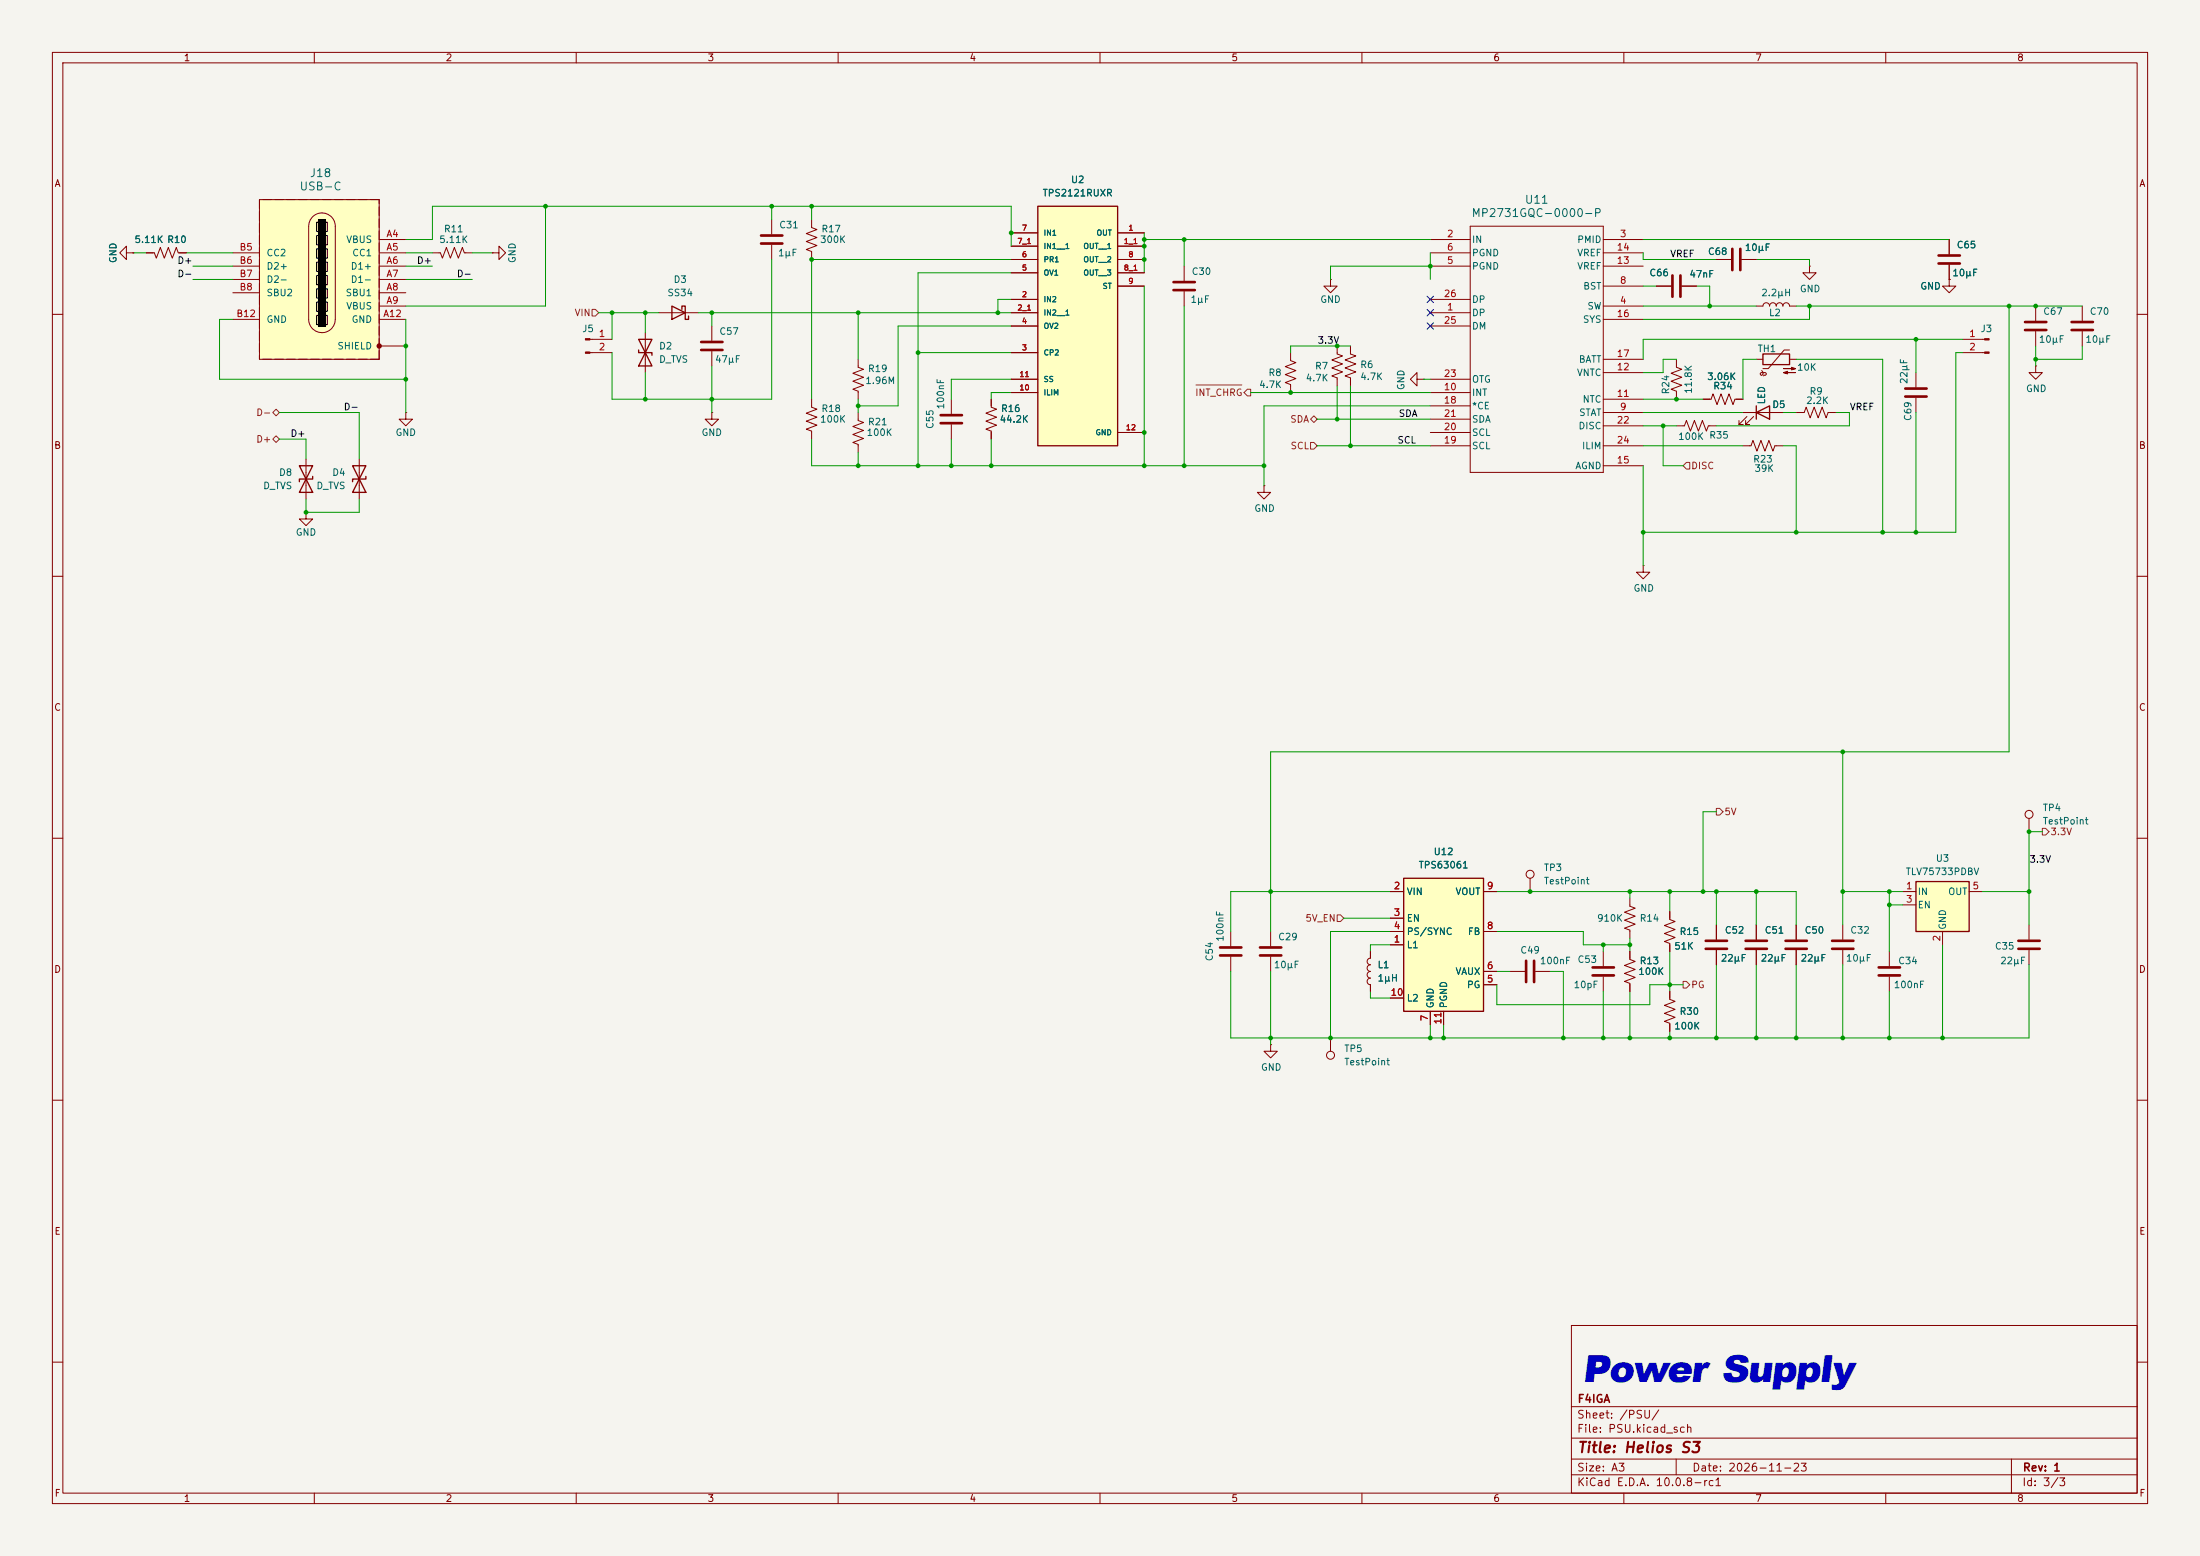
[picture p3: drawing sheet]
<svg xmlns="http://www.w3.org/2000/svg" width="420mm" height="297mm" viewBox="0 0 420 297" stroke-linecap="round" stroke-linejoin="round" font-family="sans-serif">
<path d="M0 0h420v297h-420z" fill="#f5f4ef" stroke="#f5f4ef" stroke-width=".19"/>
<g fill="none" stroke="#840000" stroke-width=".19">
<path d="M10 10h400v277h-400zM12 12h396v273h-396zM60 10v2M110 10v2M160 10v2M210 10v2M260 10v2M310 10v2M360 10v2M226.1 50.8v2.8M226.1 55.6v2.8M10 60h2"/>
<path d="M246.4 67.3v1.5l1 .4-2 .8 2 .7-2 .8 2 .8-2 .7 1 .4v1.5M408 60h2M241.3 92.7v1.3h1.3l-1.3 1.3-1.3-1.3h1.3M241.3 92.7h.1M10 110h2M408 110h2M10 160h2M387.3 156.2v2.6M408 160h2M342.9 176.5v2.8M261.6 184.2a.64 .64 0 0 0-.6 .6 .64 .64 0 0 0 .6 .6 .64 .64 0 0 0-.6 .7 .64 .64 0 0 0 .6 .6 .63 .63 0 0 0-.6 .6 .63 .63 0 0 0 .6 .7v1.2M261.6 181.6v1.3a.63 .63 0 0 0-.6 .6 .63 .63 0 0 0 .6 .7"/>
<path d="M342.9 181.4v2.8M10 210h2M408 210h2M300 253h108v32h-108zM10 260h2M300 278.5h108M300 274.5h108M300 268.5h108M320 278.5v3M384 278.5v6.5M408 260h2M60 285v2"/>
<path d="M110 285v2M160 285v2M210 285v2M260 285v2M300 281.5h108M310 285v2M360 285v2"/>
<circle cx="387.4" cy="155.4" r=".76"/>
</g>
<path d="M224 55.4h4.1M224 53.8h4.1M340.9 179.6h4M340.9 181.1h4" fill="none" stroke="#840000" stroke-width=".51"/>
<path d="M268 167.6h15.2v25.4h-15.2z" fill="#ffffc2"/>
<path d="M268 167.6h15.2v25.4h-15.2z" fill="none" stroke="#840000" stroke-width=".25"/>
<g fill="none" stroke="#840000" stroke-width=".19">
<path d="M388.6 58.4v2.8M397.5 58.4v2.8M388.6 69.9v1.2h1.3l-1.3 1.3-1.3-1.3h1.3M388.6 69.9h.1M388.6 63.2v2.8M397.5 63.2v2.8M265.4 170.2h2.6M265.4 175.3h2.6M265.4 177.8h2.6M283.2 170.2h2.5M283.2 177.8h2.5M387.3 176.5v2.8"/>
<path d="M265.4 180.3h2.6M265.4 190.5h2.6M273 193v2.6M275.6 193v2.6M283.2 188h2.5M283.2 185.4h2.5M360.7 181.6v2.8M360.7 186.4v2.8M387.3 181.4v2.8"/>
</g>
<path d="M386.6 63h4.1M386.6 61.5h4.1M395.5 63h4M395.5 61.5h4M385.3 179.6h4.1M358.6 186.2h4.1M358.6 184.7h4.1M385.3 181.1h4.1" fill="none" stroke="#840000" stroke-width=".51"/>
<g fill="#ffd900">
<path d="M62 42.4h.5v1.8h-.5z"/>
<path d="M62 45h.5v1.7h-.5z"/>
<path d="M62 47.5h.5v1.8h-.5z"/>
<path d="M62 50h.5v1.8h-.5z"/>
<path d="M62 52.6h.5v1.8h-.5z"/>
<path d="M62 55.1h.5v1.8h-.5z"/>
<path d="M62 57.7h.5v1.7h-.5z"/>
<path d="M62 60.2h.5v1.8h-.5z"/>
<path d="M60.5 42.4h.5v1.8h-.5z"/>
<path d="M60.5 45h.5v1.7h-.5z"/>
<path d="M60.5 47.5h.5v1.8h-.5z"/>
<path d="M60.5 50h.5v1.8h-.5z"/>
<path d="M60.5 52.6h.5v1.8h-.5z"/>
<path d="M60.5 55.1h.5v1.8h-.5z"/>
<path d="M60.5 57.7h.5v1.7h-.5z"/>
<path d="M60.5 60.2h.5v1.8h-.5z"/>
</g>
<path d="M49.5 38.1h22.9v30.5h-22.9z" fill="#ffffc2"/>
<path d="M72.4 38.1h-22.9" fill="none" stroke="#840000" stroke-width=".19" stroke-dasharray="1.7 .6"/>
<circle cx="72.4" cy="66" r=".51" fill="#840000"/>
<path d="M49.5 38.1v30.5M72.4 68.6v-30.5M72.4 68.6h-22.9" fill="none" stroke="#840000" stroke-width=".19" stroke-dasharray="1.7 .6"/>
<g fill="none" stroke="#840000" stroke-width=".19">
<path d="M44.4 48.3h5.1M44.4 50.8h5.1M44.4 53.3h5.1M44.4 55.9h5.1M59.6 41.5a2.54 2.54 0 0 1 2.8-.7 2.54 2.54 0 0 1 1.6 2.4v17.8a2.54 2.54 0 0 1-2.5 2.5 2.54 2.54 0 0 1-2.6-2.5v-17.8l.3-1.2zM72.4 45.7h5.1M72.4 48.3h5.1M72.4 50.8h5.1M72.4 53.3h5.1M72.4 55.9h5.1M72.4 58.4h5.1M316.2 54.6h2.8"/>
<path d="M321.1 54.6h2.7M44.4 61h5.1M72.4 61h5.1M72.4 66h5.1M320 68.6v1.5l1.1 .4-2.1 .7 2.1 .8-2.1 .8 2.1 .7-2.1 .8 1 .4v1.5M365.8 71.1v2.8M365.8 75.9v2.8M58.4 87.6v7.7M332.7 85.1h1.6l.3-1 .8 2 .8-2 .7 2 .8-2 .8 2 .3-1h1.6M292.1 167.6v2.6M311.1 171.5v1.5l1.1 .4-2.1 .7 2.1 .8-2.1 .7 2.1 .8-2.1 .8 1 .3v1.6"/>
<circle cx="292.1" cy="166.9" r=".76"/>
</g>
<g fill="none" stroke="#000" stroke-width=".19">
<path d="M60.5 42.4h.5v1.8h-.5zM60.5 45h.5v1.7h-.5zM60.5 47.5h.5v1.8h-.5zM60.5 50h.5v1.8h-.5zM60.5 52.6h.5v1.8h-.5zM60.5 55.1h.5v1.8h-.5zM60.5 57.7h.5v1.7h-.5zM62 42.4h.5v1.8h-.5zM62 45h.5v1.7h-.5zM62 47.5h.5v1.8h-.5zM62 50h.5v1.8h-.5zM62 52.6h.5v1.8h-.5z"/>
<path d="M62 55.1h.5v1.8h-.5zM62 57.7h.5v1.7h-.5zM60.5 60.2h.5v1.8h-.5zM62 60.2h.5v1.8h-.5z"/>
</g>
<path d="M60.7 41.9h1.5v20.6h-1.5z" fill="#000"/>
<path d="M49.5 38.1h22.9v30.5h-22.9z" fill="none" stroke="#800000" stroke-width=".19"/>
<path d="M57.1 88.9l2.6 5.1h-2.6l2.6-5.1zM59.7 90.9v.5h-2.6v.5" fill="none" stroke="#840000" stroke-width=".25"/>
<path d="M319.3 52.6v4M320.8 52.6v4M363.7 74.2h4.1M363.7 75.7h4.1" fill="none" stroke="#840000" stroke-width=".51"/>
<path d="M365.8 168.3h10.1v9.5h-10.1z" fill="#ffffc2"/>
<path d="M121.9 64.8h2.6l-2.6 5.1h2.6zM121.9 66.8v.5h2.6v.5M335.3 78.7l2.5-1.2v2.5zM335.3 77.5v2.5M336.5 67.6h5.1v2h-5.1zM67.3 88.9l2.5 5.1h-2.5l2.5-5.1zM69.8 90.9v.5h-2.5v.5M365.8 168.3h10.1v9.5h-10.1z" fill="none" stroke="#840000" stroke-width=".25"/>
<g fill="none" stroke="#840000" stroke-width=".19">
<path d="M24.1 48.3v1.2l-1.2-1.2 1.2-1.3v1.3h1.3M25.4 48.3h.1M27.9 48.3h1.6l.3 1 .8-2.1 .8 2.1 .7-2.1 .8 2.1 .8-2.1 .3 1.1h1.6M82.5 48.3h1.6l.4 1 .7-2.1 .8 2.1 .7-2.1 .8 2.1 .8-2.1 .3 1.1h1.6M94 48.3h1.2v1.2l1.3-1.2-1.3-1.3v1.3M94 48.3h.1M147.3 41.9v2.8M147.3 46.7v2.8M154.9 41.9v1.5l1.1 .4-2.1 .8 2.1 .7-2.1 .8 2.1 .8-2.1 .7 1 .4v1.5M254 53.3v1.3h1.3l-1.3 1.3-1.3-1.3h1.3M254 53.3h.1M327.7 49.5h2.8"/>
<path d="M332.5 49.5h2.8M335.3 58.4h1.2a.64 .64 0 0 1 .7-.6 .64 .64 0 0 1 .6 .6 .64 .64 0 0 1 .7-.6 .64 .64 0 0 1 .6 .6 .64 .64 0 0 1 .6-.6 .64 .64 0 0 1 .7 .6 .64 .64 0 0 1 .6-.6 .64 .64 0 0 1 .6 .6h1.3M345.4 50.8v1.3h1.3l-1.3 1.2-1.2-1.2h1.2M345.4 50.8h.1M372.1 53.3v1.3h1.3l-1.3 1.3-1.3-1.3h1.3M372.1 53.3h.1M372.1 45.7v2.8M372.1 50.5v2.8M112.6 64.8h4.2M112.6 67.3h4.2M123.2 63.5v7.6M135.9 78.7v1.3h1.3l-1.3 1.3-1.3-1.3h1.3"/>
<path d="M135.9 78.7h.1M135.9 62.2v2.8M135.9 67.1v2.8M154.9 76.2v1.5l1.1 .4-2.1 .8 2.1 .7-2.1 .8 2.1 .8-2.1 .7 1 .4v1.5M163.8 68.6v1.5l1 .4-2 .7 2 .8-2 .8 2 .7-2 .8 1 .4v1.5M163.8 78.7v1.6l1 .3-2 .8 2 .8-2 .7 2 .8-2 .8 1 .3v1.6M181.6 76.2v2.8M255.3 66v1.6l1 .3-2 .8 2 .8-2 .7 2 .8-2 .8 1 .3v1.6M257.8 66v1.6l1 .3-2 .8 2 .8-2 .7 2 .8-2 .8 1 .3v1.6M270.5 72.4v-1.3l-1.3 1.3 1.3 1.3v-1.3h1.3M271.8 72.4h.1M325.1 76.2h1.5l.4-1 .8 2 .7-2 .8 2 .8-2 .7 2 .4-1h1.5"/>
<path d="M332.7 78.7h7.7M333.5 79.5l-1.5 1.5h.7h-.7v-.7M334.8 79.5l-1.6 1.5h.8h-.8v-.7M335.3 68.6h1.2M336.3 70.7l.2 .3 .1 .4M336.5 71.4l-.2 .2-.3-.2 .3-.3h.7l.2 .2-.1 .2-.4 .3M341.6 66.8h-1l-3 3.6h-1.1M341.6 68.6h1.3M342.9 78.7h1.5l.4-1 .8 2.1 .7-2.1 .8 2.1 .8-2.1 .7 2.1 .4-1.1h1.5M374.6 64.8h4.3M374.6 67.3h4.3M58.4 97.8v1.3h-1.3l1.3 1.2 1.3-1.2h-1.3"/>
<path d="M58.4 97.8h.1M68.6 87.6v7.7M181.6 81v2.8M320 81.3h1.6l.3-1 .8 2 .8-2 .7 2 .8-2 .8 2 .3-1h1.6M313.7 108v1.2h1.3l-1.3 1.3-1.3-1.3h1.3M313.7 108h.1M234.9 177.8v2.8M242.6 177.8v2.8M318.8 174v1.5l1 .4-2 .8 2 .7-2 .8 2 .7-2 .8 1 .4v1.5M327.7 176.5v2.8M335.3 176.5v2.8M351.8 176.5v2.8"/>
<path d="M363.2 170.2h2.6M363.2 172.7h2.6M370.8 177.8v2.5M375.9 170.2h2.6M234.9 182.6v2.8M242.6 199.4v1.3h1.2l-1.2 1.2-1.3-1.2h1.3M242.6 199.4h.1M242.6 182.6v2.8M254 198.1v2.6M288.3 185.4h2.8M293.1 185.4h2.8M306.1 181.6v2.8"/>
<path d="M306.1 186.4v2.8M311.1 181.6v1.5l1.1 .4-2.1 .8 2.1 .7-2.1 .8 2.1 .8-2.1 .7 1 .4v1.5M318.8 189.2v1.6l1 .3-2 .8 2 .8-2 .7 2 .8-2 .7 1 .4v1.6M327.7 181.4v2.8M335.3 181.4v2.8M351.8 181.4v2.8"/>
<circle cx="254" cy="201.4" r=".76"/>
</g>
<g fill="#840000" stroke="#840000" stroke-width=".19">
<path d="M378.9 64.6h.8v.3h-.8z"/>
<path d="M378.9 67.2h.8v.2h-.8z"/>
<path d="M340.5 71.1l.7-.2v.5l-.7-.3h2.3z"/>
<path d="M340.5 70.4h2.3l-.8 .2v-.5l.8 .3z"/>
<path d="M111.8 64.6h.8v.3h-.8z"/>
<path d="M111.8 67.2h.8v.2h-.8z"/>
</g>
<g fill="none" stroke="#840000" stroke-width=".51">
<path d="M145.3 46.5h4.1M145.3 45h4.1M330.7 47.5v4.1M332.2 47.5v4.1M370.1 50.3h4M370.1 48.8h4M133.9 66.8h4M133.9 65.3h4M179.6 79.2h4M179.6 80.8h4M325.6 179.6h4.1M333.2 179.6h4.1"/>
<path d="M349.8 179.6h4M232.9 182.4h4.1M232.9 180.8h4.1M240.5 182.4h4.1M240.5 180.8h4.1M291.3 183.4v4.1M292.9 183.4v4.1M304 184.7h4.1M304 186.2h4.1M325.6 181.1h4.1M333.2 181.1h4.1M349.8 181.1h4"/>
</g>
<path d="M198.1 39.4h15.3v45.7h-15.3z" fill="#ffffc2"/>
<path d="M198.1 39.4h15.3v45.7h-15.3zM128.3 58.4l2.5 1.3-2.5 1.3zM130.2 59.1v-.7h.6v2.6h.6v-.7" fill="none" stroke="#840000" stroke-width=".25"/>
<g fill="none" stroke="#840000" stroke-width=".19">
<path d="M25.4 48.3h.1M27.9 48.3h1.3M34.3 48.3h1.3M125.7 59.7h7.6M193 44.5h5.1M193 47h5.1M193 57.2h5.1M193 59.7h5.1M193 52.1h5.1M193 49.5h5.1M213.4 44.5h5M213.4 47h5"/>
<path d="M213.4 52.1h5M213.4 49.5h5M213.4 54.6h5M273 57.2h7.7M273 59.7h7.7M273 45.7h7.7M273 50.8h7.7M273 48.3h7.7M280.7 43.2h25.4v47h-25.4zM306.1 54.6h7.6M306.1 45.7h7.6M306.1 58.4h7.6"/>
<path d="M306.1 50.8h7.6M306.1 48.3h7.6M316.2 54.6h2.8M321.1 54.6h2.7M327.7 49.5h2.8M332.5 49.5h2.8M372.1 53.3h.1M372.1 45.7v2.8M372.1 50.5v2.8M77.5 78.7v1.3h-1.3l1.3 1.3 1.2-1.3h-1.2M77.5 78.7h.1M189.2 76.2v1.5l1 .4-2 .8 2 .7-2 .8 2 .8-2 .7 1 .4v1.5"/>
<path d="M193 67.3h5.1M193 62.2h5.1M193 74.9h5.1M193 72.4h5.1M273 62.2h7.7M273 74.9h7.7M273 72.4h7.7M273 77.5h7.7M306.1 78.7h7.6M306.1 76.2h7.6M306.1 71.1h7.6M306.1 61h7.6"/>
<path d="M306.1 68.6h7.6M325.1 76.2h1.3M331.5 76.2h1.2M332.7 78.7h2.6M337.8 78.7h2.6M213.4 82.6h5M273 82.6h7.7M273 85.1h7.7M273 80h7.7M306.1 88.9h7.6M306.1 85.1h7.6M306.1 81.3h7.6"/>
<path d="M265.4 170.2h2.6M265.4 175.3h2.6M265.4 177.8h2.6M283.2 170.2h2.5M283.2 177.8h2.5M318.8 174v1.3M327.7 176.5v2.8M335.3 176.5v2.8M342.9 176.5v2.8M261.6 181.6v1.3M261.6 188v1.2M265.4 180.3h2.6"/>
<path d="M265.4 190.5h2.6M273 193v2.6M275.6 193v2.6M283.2 188h2.5M283.2 185.4h2.5M311.1 181.6v1.3M311.1 188v1.2M318.8 180.3v1.3M318.8 189.2v1.3M318.8 195.6v1.3M327.7 181.4v2.8M335.3 181.4v2.8"/>
<path d="M342.9 181.4v2.8"/>
</g>
<path d="M113 59.1h.7l.6 .6-.6 .6h-.7zM52.1 78.7l.6-.6 .6 .6-.6 .7zM228.3 73.5h8.8M238.1 74.3h.7v1.3h-.7l-.6-.7zM52.7 83.2l.6 .6-.6 .7-.6-.7zM250.2 84.5h.6l.7 .6-.7 .6h-.6zM250.2 80l.6-.6 .7 .6-.7 .6zM321.3 88.9l.6-.6h.7v1.2h-.7zM327.7 154.3h.6l.6 .6-.6 .7h-.6zM389.9 158.1h.6l.7 .7-.7 .6h-.6zM255.3 174.6h.6l.6 .7-.6 .6h-.6zM321.3 187.3h.6l.7 .7-.7 .6h-.6z" fill="none" stroke="#725600" stroke-width=".19"/>
<g fill="none" stroke="#009600" stroke-width=".19">
<path d="M104.1 39.4v19h-26.6M147.3 39.4v2.5M154.9 39.4v2.5M25.4 48.3h2.5M35.6 48.3h8.8M36.8 53.3h7.6M36.8 50.8h7.6M77.5 45.7h5v-6.3h110.5v7.6M77.5 48.3h5M77.5 53.3h12.7M77.5 50.8h5M90.2 48.3h3.8"/>
<path d="M114.3 59.7h11.4M116.8 59.7v5.1M123.2 59.7v3.8M133.3 59.7h59.7M135.9 59.7v2.5M147.3 49.5v26.7h-30.5v-8.9M163.8 59.7v8.9M193 49.5h-38.1v26.7M193 52.1h-17.7v36.8M193 57.2h-2.5v2.5M218.4 45.7h54.6M218.4 44.5v7.6"/>
<path d="M218.4 54.6v34.3M226.1 45.7v5.1M226.1 58.4v30.5M273 48.3v5M273 50.8h-19v2.5M313.7 58.4h21.6M313.7 45.7h58.4M313.7 48.3v1.2h14M313.7 54.6h2.5M323.8 54.6h2.6v3.8M335.3 49.5h10.1v1.3M342.9 58.4h54.6"/>
<path d="M345.4 58.4v2.6h-31.7M383.5 58.4v85.1h-140.9v34.3M44.4 61h-2.5v11.4h35.6M53.3 78.7h15.3v8.9M77.5 61v17.7M123.2 71.1v5.1M135.9 69.9v8.8M163.8 76.2v2.5M175.3 67.3h17.7M193 72.4h-11.4v3.8M193 62.2h-21.6v15.3h-7.6M193 74.9h-3.8v1.3"/>
<path d="M238.8 74.9h34.2M255.3 73.7v6.3M257.8 73.7v11.4M257.8 66h-11.4v1.3M271.8 72.4h1.2M273 77.5h-31.7v15.2M313.7 78.7h19M313.7 76.2h11.4M320 68.6h-2.5v2.5h-3.8M335.3 68.6h-2.6v7.6M340.4 78.7h2.5M342.9 68.6h16.5v33"/>
<path d="M350.5 78.7h2.6v2.6h-25.4M365.8 64.8v6.3M365.8 78.7v22.9M374.6 64.8h-60.9v3.8M374.6 67.3h-1.2v34.3h-59.7M388.6 66v3.9M397.5 66v2.6h-8.9M53.3 83.8h5.1v3.8M58.4 95.3v2.5h10.2v-2.5M154.9 83.8v5.1h86.4M163.8 86.4v2.5M181.6 83.8v5.1"/>
<path d="M189.2 83.8v5.1M251.5 85.1h21.5M251.5 80h21.5M313.7 81.3h6.3M313.7 88.9v19.1M313.7 85.1h19M317.5 81.3v7.6h3.8M340.4 85.1h2.5v16.5M327.7 154.9h-2.6v15.3M351.8 143.5v33M389.9 158.8h-2.6v17.7M256.5 175.3h8.9"/>
<path d="M265.4 170.2h-30.5v7.6M265.4 177.8h-11.4v20.3M285.7 170.2h57.2v6.3M285.7 177.8h16.6v2.5h8.8M311.1 170.2v1.3M311.1 179.1v2.5M318.8 170.2v3.8M327.7 170.2v6.3M335.3 170.2v6.3M351.8 170.2h11.4M360.7 170.2v11.4M360.7 172.7h2.5"/>
<path d="M378.5 170.2h8.8M242.6 185.4v14M261.6 189.2v1.3h3.8M265.4 180.3h-3.8v1.3M273 195.6v2.5M275.6 195.6v2.5M285.7 188v3.8h29.3v-3.8h6.3M285.7 185.4h2.6M295.9 185.4h2.5v12.7M306.1 180.3v1.3M306.1 189.2v8.9M311.1 189.2v8.9"/>
<path d="M318.8 181.6v7.6M318.8 196.9v1.2M327.7 184.2v13.9M335.3 184.2v13.9M342.9 184.2v13.9M351.8 184.2v13.9M360.7 189.2v8.9M370.8 180.3v17.8M387.3 184.2v13.9h-152.4v-12.7"/>
</g>
<path d="M272.4 56.5l1.3 1.3M272.4 59.1l1.3 1.2M273.7 56.5l-1.3 1.3M273.7 59.1l-1.3 1.2M272.4 61.6l1.3 1.2M273.7 61.6l-1.3 1.2" fill="none" stroke="#000084" stroke-width=".19"/>
<g fill="#009600">
<circle cx="387.3" cy="158.8" r=".46"/>
<circle cx="342.9" cy="101.6" r=".46"/>
<circle cx="359.4" cy="101.6" r=".46"/>
<circle cx="351.8" cy="143.5" r=".46"/>
<circle cx="387.3" cy="170.2" r=".46"/>
<circle cx="365.8" cy="101.6" r=".46"/>
<circle cx="351.8" cy="170.2" r=".46"/>
<circle cx="335.3" cy="170.2" r=".46"/>
<circle cx="360.7" cy="170.2" r=".46"/>
<circle cx="318.8" cy="198.1" r=".46"/>
<circle cx="327.7" cy="198.1" r=".46"/>
<circle cx="311.1" cy="198.1" r=".46"/>
<circle cx="298.4" cy="198.1" r=".46"/>
<circle cx="306.1" cy="198.1" r=".46"/>
<circle cx="335.3" cy="198.1" r=".46"/>
<circle cx="342.9" cy="198.1" r=".46"/>
<circle cx="351.8" cy="198.1" r=".46"/>
<circle cx="313.7" cy="101.6" r=".46"/>
<circle cx="317.5" cy="81.3" r=".46"/>
<circle cx="257.8" cy="85.1" r=".46"/>
<circle cx="345.4" cy="58.4" r=".46"/>
<circle cx="320" cy="76.2" r=".46"/>
<circle cx="241.3" cy="88.9" r=".46"/>
<circle cx="318.8" cy="170.2" r=".46"/>
<circle cx="311.1" cy="170.2" r=".46"/>
<circle cx="292.1" cy="170.2" r=".46"/>
<circle cx="311.1" cy="180.3" r=".46"/>
<circle cx="318.8" cy="188" r=".46"/>
<circle cx="306.1" cy="180.3" r=".46"/>
<circle cx="388.6" cy="58.4" r=".46"/>
<circle cx="383.5" cy="58.4" r=".46"/>
<circle cx="388.6" cy="68.6" r=".46"/>
<circle cx="365.8" cy="64.8" r=".46"/>
<circle cx="325.1" cy="170.2" r=".46"/>
<circle cx="327.7" cy="170.2" r=".46"/>
<circle cx="360.7" cy="198.1" r=".46"/>
<circle cx="370.8" cy="198.1" r=".46"/>
<circle cx="360.7" cy="172.7" r=".46"/>
<circle cx="273" cy="198.1" r=".46"/>
<circle cx="275.6" cy="198.1" r=".46"/>
<circle cx="242.6" cy="170.2" r=".46"/>
<circle cx="254" cy="198.1" r=".46"/>
<circle cx="242.6" cy="198.1" r=".46"/>
<circle cx="181.6" cy="88.9" r=".46"/>
<circle cx="175.3" cy="88.9" r=".46"/>
<circle cx="189.2" cy="88.9" r=".46"/>
<circle cx="175.3" cy="67.3" r=".46"/>
<circle cx="163.8" cy="88.9" r=".46"/>
<circle cx="163.8" cy="77.5" r=".46"/>
<circle cx="163.8" cy="59.7" r=".46"/>
<circle cx="154.9" cy="39.4" r=".46"/>
<circle cx="147.3" cy="39.4" r=".46"/>
<circle cx="154.9" cy="49.5" r=".46"/>
<circle cx="135.9" cy="76.2" r=".46"/>
<circle cx="123.2" cy="76.2" r=".46"/>
<circle cx="104.1" cy="39.4" r=".46"/>
<circle cx="116.8" cy="59.7" r=".46"/>
<circle cx="123.2" cy="59.7" r=".46"/>
<circle cx="135.9" cy="59.7" r=".46"/>
<circle cx="255.3" cy="80" r=".46"/>
<circle cx="273" cy="50.8" r=".46"/>
<circle cx="326.4" cy="58.4" r=".46"/>
<circle cx="255.3" cy="66" r=".46"/>
<circle cx="246.4" cy="74.9" r=".46"/>
<circle cx="218.4" cy="45.7" r=".46"/>
<circle cx="218.4" cy="47" r=".46"/>
<circle cx="218.4" cy="82.6" r=".46"/>
<circle cx="218.4" cy="88.9" r=".46"/>
<circle cx="193" cy="44.5" r=".46"/>
<circle cx="190.5" cy="59.7" r=".46"/>
<circle cx="226.1" cy="88.9" r=".46"/>
<circle cx="218.4" cy="49.5" r=".46"/>
<circle cx="226.1" cy="45.7" r=".46"/>
<circle cx="77.5" cy="72.4" r=".46"/>
<circle cx="77.5" cy="66" r=".46"/>
<circle cx="58.4" cy="97.8" r=".46"/>
</g>
<text font-size="7.1" fill="#0000c2" x="302.1" y="263.7">Power Supply</text>
<text font-size="2" fill="#840000" x="301" y="277.8">Title: Helios S3</text>
<g font-size="1.5" fill="#006464">
<text x="59" y="34.2">J18</text>
<text x="57.1" y="36.7">USB-C</text>
<text x="280.8" y="41.8">MP2731GQC-0000-P</text>
<text x="291" y="39.3">U11</text>
</g>
<g font-size="1.5" fill="#840000">
<text x="301" y="268.1">F4IGA</text>
<text x="300.9" y="273.8">File: PSU.kicad_sch</text>
<text x="300.9" y="271.1">Sheet: /PSU/</text>
<text x="300.9" y="281.2">Size: A3</text>
<text x="322.9" y="281.2">Date: 2026-11-23</text>
<text x="386" y="281.2">Rev: 1</text>
<text x="300.9" y="284">KiCad E.D.A. 10.0.8-rc1</text>
<text x="385.9" y="284">Id: 3/3</text>
</g>
<g font-size="1.3" fill="#840000">
<text x="35" y="12">1</text>
<text x="85" y="12">2</text>
<text x="135" y="12">3</text>
<text x="185" y="12">4</text>
<text x="235" y="12">5</text>
<text x="285" y="12">6</text>
<text x="335" y="12">7</text>
<text x="385" y="12">8</text>
<text x="10.3" y="36">A</text>
<text x="408.3" y="36">A</text>
<text x="10.2" y="86">B</text>
<text x="408.2" y="86">B</text>
<text x="10.2" y="136">C</text>
<text x="408.2" y="136">C</text>
<text x="10.2" y="186">D</text>
<text x="408.2" y="186">D</text>
<text x="10.3" y="236">E</text>
<text x="408.3" y="236">E</text>
<text x="10.3" y="286">F</text>
<text x="35" y="287">1</text>
<text x="85" y="287">2</text>
<text x="135" y="287">3</text>
<text x="185" y="287">4</text>
<text x="235" y="287">5</text>
<text x="285" y="287">6</text>
<text x="335" y="287">7</text>
<text x="385" y="287">8</text>
<text x="408.3" y="286">F</text>
</g>
<g font-size="1.3" fill="#006464">
<text x="204.3" y="35.3">U2</text>
<text x="198.9" y="37.8">TPS2121RUXR</text>
<text x="25.6" y="46.7">5.11K R10</text>
<text x="66" y="46.7">VBUS</text>
<text x="83.7" y="46.7">5.11K</text>
<text x="84.6" y="44.7">R11</text>
<text x="148.7" y="43.9">C31</text>
<text x="156.4" y="46.7">300K</text>
<text x="156.7" y="44.7">R17</text>
<text x="280.9" y="46.7">IN</text>
<text x="301" y="46.7">PMID</text>
<text x="373.4" y="47.7">C65</text>
<text x="22.6" y="50.3" transform="rotate(-90 22.6 50.3)">GND</text>
<text x="50.8" y="49.2">CC2</text>
<text x="50.8" y="51.8">D2+</text>
<text x="66.8" y="51.8">D1+</text>
<text x="67.1" y="49.2">CC1</text>
<text x="98.8" y="50.3" transform="rotate(-90 98.8 50.3)">GND</text>
<text x="148.4" y="49.2">1µF</text>
<text x="227.4" y="52.8">C30</text>
<text x="280.9" y="51.8">PGND</text>
<text x="280.9" y="49.2">PGND</text>
<text x="301" y="51.8">VREF</text>
<text x="301" y="49.2">VREF</text>
<text x="314.8" y="53">C66</text>
<text x="322.4" y="53.3">47nF</text>
<text x="325.9" y="49">C68</text>
<text x="333" y="48.2">10µF</text>
<text x="372.6" y="53">10µF</text>
<text x="50.8" y="54.3">D2-</text>
<text x="50.8" y="56.8">SBU2</text>
<text x="65.9" y="56.8">SBU1</text>
<text x="66" y="59.4">VBUS</text>
<text x="66.8" y="54.3">D1-</text>
<text x="127.3" y="56.8">SS34</text>
<text x="128.5" y="54.3">D3</text>
<text x="227.2" y="58.1">1µF</text>
<text x="251.9" y="58.1">GND</text>
<text x="280.9" y="58.1">DP</text>
<text x="302.1" y="55.6">BST</text>
<text x="302.9" y="59.4">SW</text>
<text x="336.1" y="56.8">2.2µH</text>
<text x="343.5" y="56.1">GND</text>
<text x="366.5" y="55.6">GND</text>
<text x="50.8" y="61.9">GND</text>
<text x="67" y="61.9">GND</text>
<text x="111.1" y="63.7">J5</text>
<text x="137.2" y="64.2">C57</text>
<text x="280.9" y="60.7">DP</text>
<text x="280.9" y="63.2">DM</text>
<text x="302.1" y="61.9">SYS</text>
<text x="337.6" y="60.7">L2</text>
<text x="378" y="63.7">J3</text>
<text x="389.1" y="65.7">10µF</text>
<text x="390" y="60.4">C67</text>
<text x="398" y="65.7">10µF</text>
<text x="398.8" y="60.4">C70</text>
<text x="64.3" y="67">SHIELD</text>
<text x="125.7" y="67">D2</text>
<text x="125.7" y="69.5">D_TVS</text>
<text x="136.4" y="69.5">47µF</text>
<text x="165.6" y="71.3">R19</text>
<text x="250.9" y="70.8">R7</text>
<text x="259.6" y="70.6">R6</text>
<text x="301.3" y="69.5">BATT</text>
<text x="335.4" y="67.5">TH1</text>
<text x="343" y="71.1">10K</text>
<text x="165.1" y="73.6">1.96M</text>
<text x="240.3" y="74.4">4.7K</text>
<text x="242" y="72.1">R8</text>
<text x="249.2" y="73.1">4.7K</text>
<text x="259.6" y="72.8">4.7K</text>
<text x="268.4" y="74.6" transform="rotate(-90 268.4 74.6)">GND</text>
<text x="280.9" y="75.9">INT</text>
<text x="280.9" y="73.4">OTG</text>
<text x="300.9" y="72.1">VNTC</text>
<text x="302" y="77.2">NTC</text>
<text x="319" y="75.4" transform="rotate(-90 319 75.4)">R24</text>
<text x="323.3" y="75.3" transform="rotate(-90 323.3 75.3)">11.8K</text>
<text x="325.8" y="72.8">3.06K</text>
<text x="327" y="74.6">R34</text>
<text x="337.3" y="77.3" transform="rotate(-90 337.3 77.3)">LED</text>
<text x="344.7" y="77.4">2.2K</text>
<text x="345.3" y="75.6">R9</text>
<text x="364.4" y="73.4" transform="rotate(-90 364.4 73.4)">22µF</text>
<text x="386.7" y="75.1">GND</text>
<text x="75.4" y="83.5">GND</text>
<text x="133.8" y="83.5">GND</text>
<text x="156.4" y="81">100K</text>
<text x="156.7" y="78.9">R18</text>
<text x="165.3" y="83.5">100K</text>
<text x="165.6" y="81.5">R21</text>
<text x="178.5" y="82" transform="rotate(-90 178.5 82)">C55</text>
<text x="180.5" y="78.2" transform="rotate(-90 180.5 78.2)">100nF</text>
<text x="190.7" y="81">44.2K</text>
<text x="191" y="78.9">R16</text>
<text x="280.9" y="78.4">*CE</text>
<text x="280.9" y="83.5">SCL</text>
<text x="280.9" y="81">SDA</text>
<text x="301.2" y="82.2">DISC</text>
<text x="301.4" y="79.7">STAT</text>
<text x="338.2" y="78.2">D5</text>
<text x="365.2" y="80.5" transform="rotate(-90 365.2 80.5)">C69</text>
<text x="280.9" y="86.1">SCL</text>
<text x="300.6" y="89.9">AGND</text>
<text x="301.9" y="86.1">ILIM</text>
<text x="320.3" y="84.3">100K R35</text>
<text x="334.6" y="88.6">R23</text>
<text x="50.1" y="93.7">D_TVS</text>
<text x="53.2" y="91.1">D8</text>
<text x="60.3" y="93.7">D_TVS</text>
<text x="63.3" y="91.1">D4</text>
<text x="334.8" y="90.4">39K</text>
<text x="239.4" y="98">GND</text>
<text x="56.4" y="102.6">GND</text>
<text x="311.7" y="113.2">GND</text>
<text x="389.9" y="155.1">TP4</text>
<text x="389.9" y="157.7">TestPoint</text>
<text x="270.7" y="166.1">TPS63061</text>
<text x="273.6" y="163.5">U12</text>
<text x="294.6" y="166.6">TP3</text>
<text x="363.7" y="167.3">TLV75733PDBV</text>
<text x="369.4" y="164.8">U3</text>
<text x="268.5" y="171.1">VIN</text>
<text x="277.8" y="171.1">VOUT</text>
<text x="294.6" y="169.1">TestPoint</text>
<text x="366" y="171.1">IN</text>
<text x="366" y="173.7">EN</text>
<text x="371.8" y="171.1">OUT</text>
<text x="233.9" y="179.8" transform="rotate(-90 233.9 179.8)">100nF</text>
<text x="243.9" y="179.8">C29</text>
<text x="268.5" y="176.2">EN</text>
<text x="268.5" y="178.8">PS/SYNC</text>
<text x="280.1" y="178.8">FB</text>
<text x="304.8" y="176.2">910K</text>
<text x="312.9" y="176.2">R14</text>
<text x="320.5" y="178.8">R15</text>
<text x="329.2" y="178.5">C52</text>
<text x="336.8" y="178.5">C51</text>
<text x="344.4" y="178.5">C50</text>
<text x="353.1" y="178.5">C32</text>
<text x="371.8" y="177.6" transform="rotate(-90 371.8 177.6)">GND</text>
<text x="231.8" y="183.6" transform="rotate(-90 231.8 183.6)">C54</text>
<text x="243.1" y="185.1">10µF</text>
<text x="262.9" y="185.1">L1</text>
<text x="268.5" y="181.3">L1</text>
<text x="290.1" y="182.3">C49</text>
<text x="293.9" y="184.4">100nF</text>
<text x="301.1" y="184.1">C53</text>
<text x="312.9" y="184.4">R13</text>
<text x="319.5" y="181.6">51K</text>
<text x="328.4" y="183.8">22µF</text>
<text x="336" y="183.8">22µF</text>
<text x="343.6" y="183.8">22µF</text>
<text x="352.3" y="183.8">10µF</text>
<text x="362.3" y="184.4">C34</text>
<text x="380.7" y="181.6">C35</text>
<text x="381.7" y="184.4">22µF</text>
<text x="262.9" y="187.7">1µH</text>
<text x="268.5" y="191.5">L2</text>
<text x="277.8" y="186.4">VAUX</text>
<text x="279.9" y="188.9">PG</text>
<text x="300.3" y="188.9">10pF</text>
<text x="312.7" y="186.4">100K</text>
<text x="361.4" y="188.9">100nF</text>
<text x="274" y="192.6" transform="rotate(-90 274 192.6)">GND</text>
<text x="276.6" y="192.6" transform="rotate(-90 276.6 192.6)">PGND</text>
<text x="319.5" y="196.8">100K</text>
<text x="320.5" y="194">R30</text>
<text x="256.5" y="201.1">TP5</text>
<text x="256.5" y="203.7">TestPoint</text>
<text x="240.6" y="204.7">GND</text>
</g>
<g font-size="1.3" fill="#a90000">
<text x="73.7" y="45.6">A4</text>
<text x="276.1" y="45.6">2</text>
<text x="309.1" y="45.6">3</text>
<text x="45.6" y="48.1">B5</text>
<text x="45.6" y="50.7">B6</text>
<text x="45.6" y="53.2">B7</text>
<text x="73.7" y="48.1">A5</text>
<text x="73.7" y="50.7">A6</text>
<text x="73.7" y="53.2">A7</text>
<text x="276.1" y="50.7">5</text>
<text x="276.1" y="48.1">6</text>
<text x="308.5" y="50.7">13</text>
<text x="308.5" y="48.1">14</text>
<text x="45.6" y="55.7">B8</text>
<text x="73.7" y="55.7">A8</text>
<text x="73.7" y="58.3">A9</text>
<text x="275.5" y="57">26</text>
<text x="276.1" y="59.6">1</text>
<text x="309.1" y="58.3">4</text>
<text x="309.1" y="54.5">8</text>
<text x="45" y="60.8">B12</text>
<text x="73" y="60.8">A12</text>
<text x="114.2" y="64.6">1</text>
<text x="275.5" y="62.1">25</text>
<text x="308.5" y="60.8">16</text>
<text x="375.8" y="64.6">1</text>
<text x="114.2" y="67.2">2</text>
<text x="308.5" y="71">12</text>
<text x="308.5" y="68.4">17</text>
<text x="375.8" y="67.2">2</text>
<text x="275.5" y="74.8">10</text>
<text x="275.5" y="77.3">18</text>
<text x="275.5" y="72.3">23</text>
<text x="308.5" y="76.1">11</text>
<text x="275.5" y="82.4">20</text>
<text x="275.5" y="79.9">21</text>
<text x="308.5" y="81.1">22</text>
<text x="309.1" y="78.6">9</text>
<text x="275.5" y="85">19</text>
<text x="308.5" y="88.8">15</text>
<text x="308.5" y="85">24</text>
<text x="266" y="170">2</text>
<text x="283.7" y="170">9</text>
<text x="363.8" y="170">1</text>
<text x="363.8" y="172.6">3</text>
<text x="376.5" y="170">5</text>
<text x="266" y="175.1">3</text>
<text x="266" y="177.7">4</text>
<text x="283.7" y="177.7">8</text>
<text x="370.7" y="179.8" transform="rotate(-90 370.7 179.8)">2</text>
<text x="266" y="180.2">1</text>
<text x="283.7" y="185.3">6</text>
<text x="265.4" y="190.4">10</text>
<text x="283.7" y="187.8">5</text>
<text x="272.9" y="195" transform="rotate(-90 272.9 195)">7</text>
<text x="275.5" y="195.6" transform="rotate(-90 275.5 195.6)">11</text>
</g>
<g font-size="1.3" fill="#0f0f0f">
<text x="33.8" y="53.2">D-</text>
<text x="33.8" y="50.7">D+</text>
<text x="79.5" y="50.7">D+</text>
<text x="87.1" y="53.2">D-</text>
<text x="318.7" y="49.4">VREF</text>
<text x="251.4" y="65.9">3.3V</text>
<text x="55.4" y="83.7">D+</text>
<text x="65.5" y="78.6">D-</text>
<text x="266.9" y="79.9">SDA</text>
<text x="353" y="78.6">VREF</text>
<text x="266.7" y="85">SCL</text>
<text x="387.3" y="165">3.3V</text>
</g>
<g font-size="1.3" fill="#725600">
<text x="109.6" y="60.7">VIN</text>
<text x="228.1" y="75.9">INT_CHRG</text>
<text x="48.8" y="79.7">D-</text>
<text x="246.2" y="81">SDA</text>
<text x="48.8" y="84.8">D+</text>
<text x="246.3" y="86.1">SCL</text>
<text x="322.7" y="89.9">DISC</text>
<text x="329.1" y="155.9">5V</text>
<text x="391.3" y="159.7">3.3V</text>
<text x="249.1" y="176.2">5V_EN</text>
<text x="322.7" y="188.9">PG</text>
</g>
<g font-size="1" fill="#a90000">
<text x="194.1" y="46.8">7_1</text>
<text x="195" y="44.3">7</text>
<text x="214.4" y="46.8">1_1</text>
<text x="215.3" y="44.3">1</text>
<text x="195" y="51.9">5</text>
<text x="195" y="49.3">6</text>
<text x="214.4" y="51.9">8_1</text>
<text x="215.3" y="49.3">8</text>
<text x="194.1" y="59.5">2_1</text>
<text x="195" y="57">2</text>
<text x="215.3" y="54.4">9</text>
<text x="195" y="62">4</text>
<text x="195" y="67.1">3</text>
<text x="194.5" y="74.7">10</text>
<text x="194.5" y="72.2">11</text>
<text x="214.8" y="82.4">12</text>
</g>
<g font-size="1" fill="#006464">
<text x="199.1" y="45.2">IN1</text>
<text x="199.1" y="47.8">IN1__1</text>
<text x="206.7" y="47.8">OUT__1</text>
<text x="209.2" y="45.2">OUT</text>
<text x="199.1" y="52.8">OV1</text>
<text x="199.1" y="50.3">PR1</text>
<text x="206.7" y="50.3">OUT__2</text>
<text x="206.7" y="52.8">OUT__3</text>
<text x="199.1" y="57.9">IN2</text>
<text x="210.4" y="55.4">ST</text>
<text x="199.1" y="60.5">IN2__1</text>
<text x="199.1" y="63">OV2</text>
<text x="199.1" y="68.1">CP2</text>
<text x="199.1" y="75.7">ILIM</text>
<text x="199.1" y="73.2">SS</text>
<text x="209" y="83.3">GND</text>
</g>
</svg>
